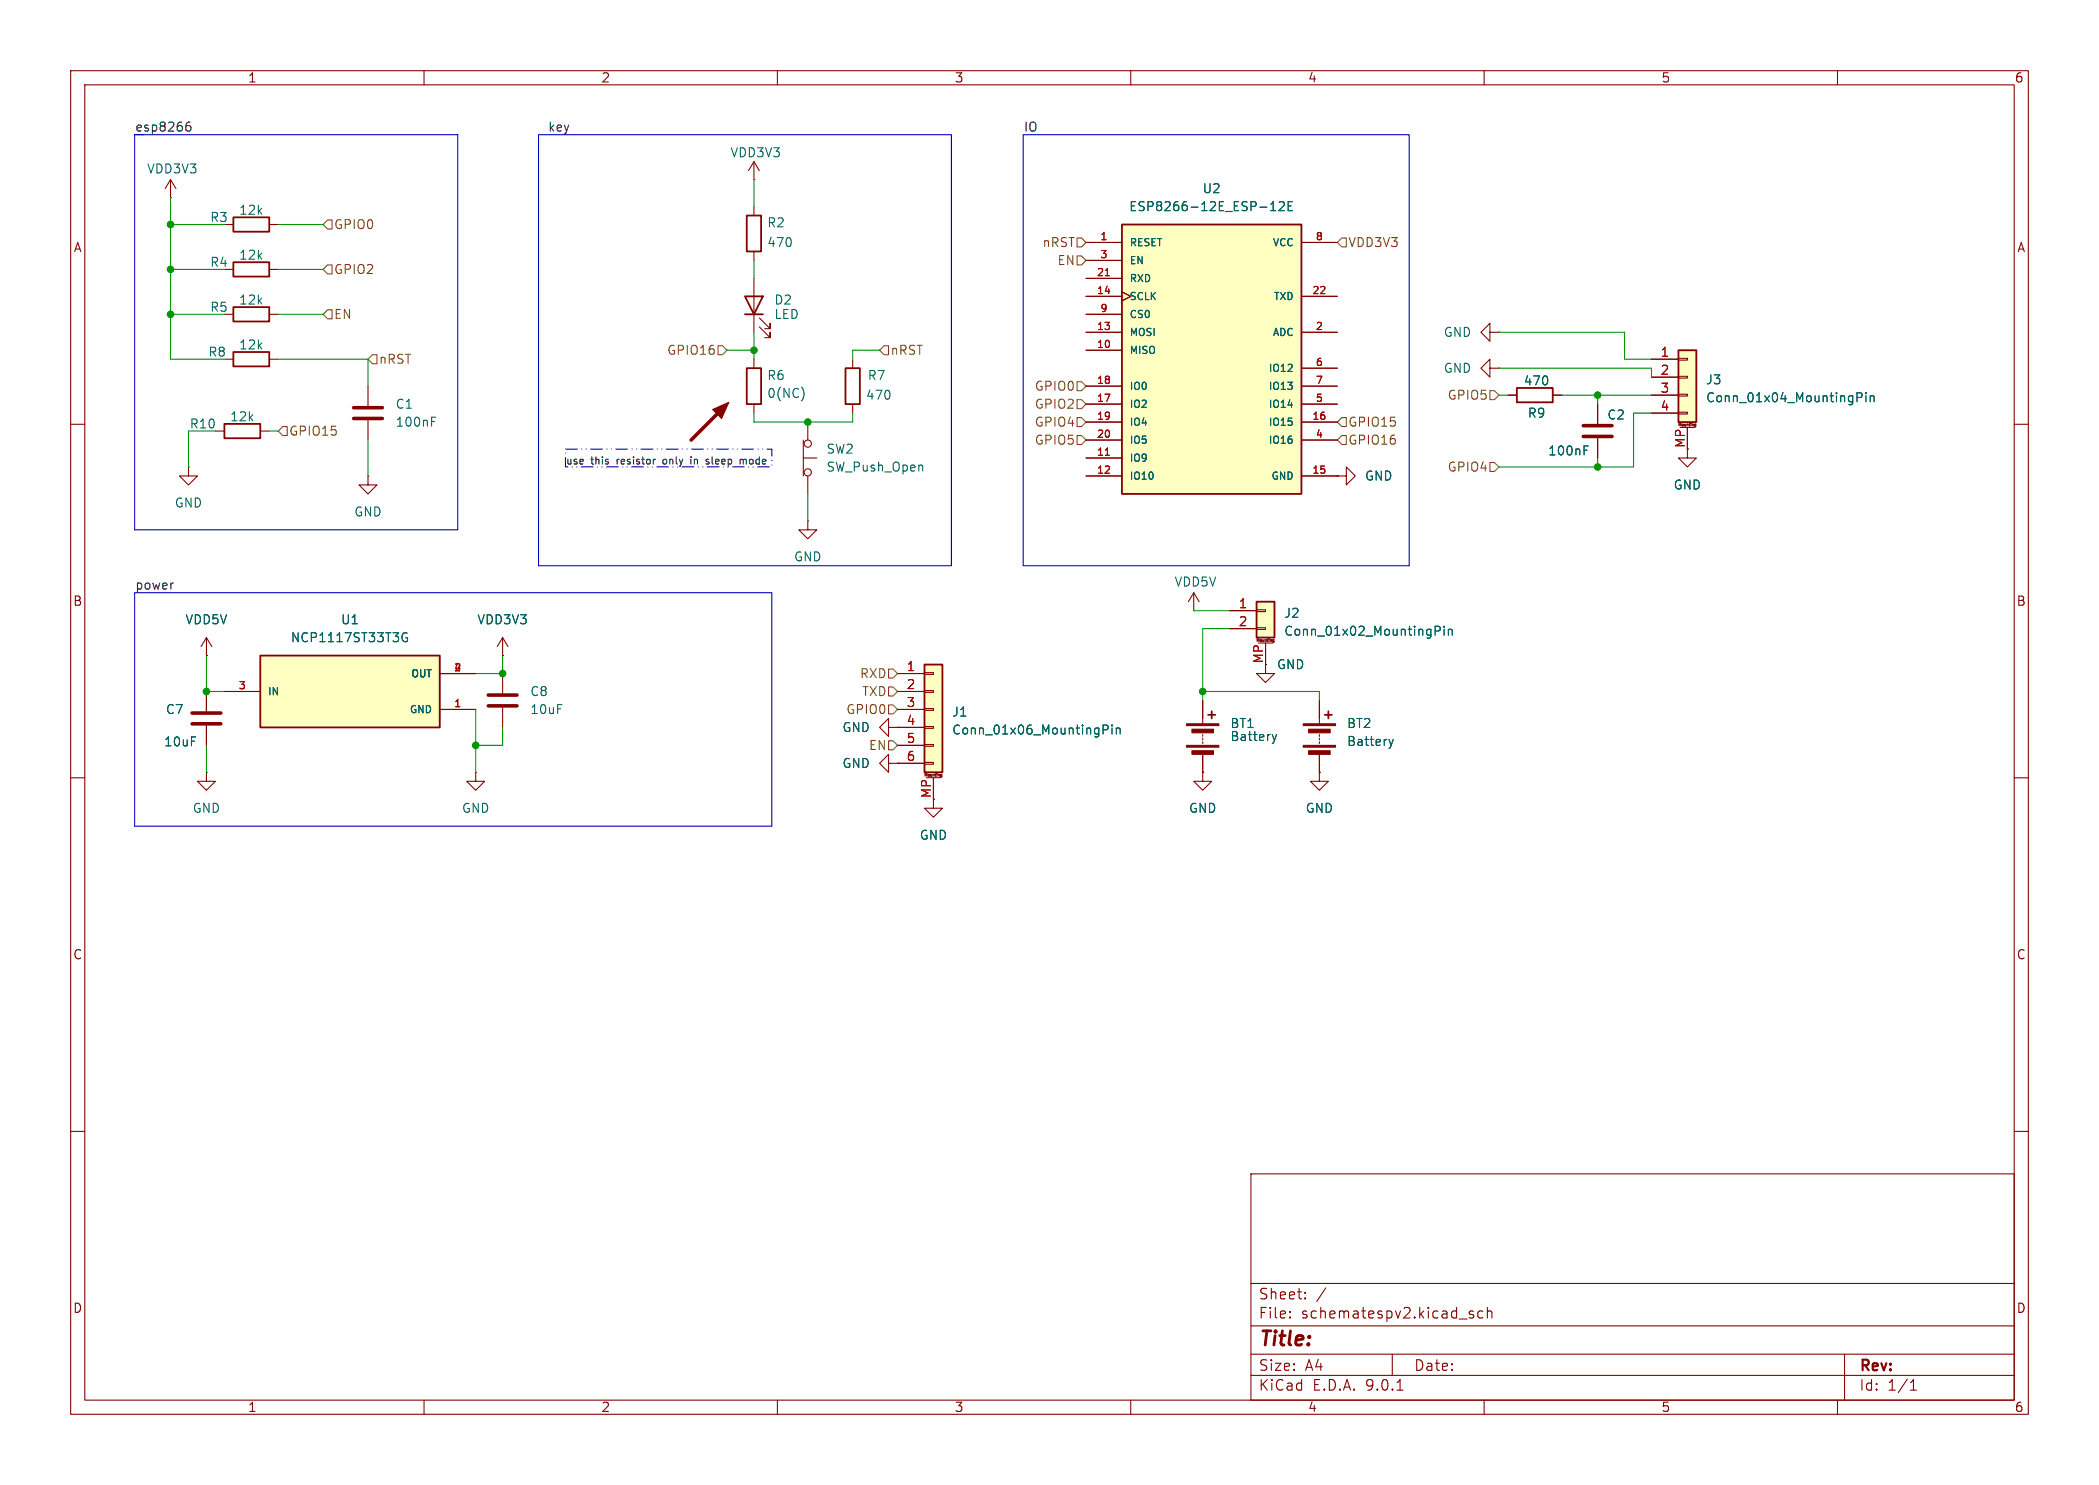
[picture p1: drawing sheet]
<svg xmlns="http://www.w3.org/2000/svg" width="297mm" height="210mm" viewBox="0 0 297 210" stroke-linecap="round" stroke-linejoin="round" font-family="sans-serif">
<g fill="none" stroke="#840000" stroke-width=".15">
<path d="M10 10h277v190h-277zM12 12h273v186h-273zM60 10v2M110 10v2M160 10v2M210 10v2M260 10v2M31.7 50.8h1.3M38.1 50.8h1.3M52.1 54.6v2.8M52.1 59.4v2.8M106.7 50.8v1.3"/>
<path d="M106.7 57.2v1.2M120.6 50.8v1.3M120.6 57.2v1.2M10 60h2M26.7 66v1.3h1.2l-1.2 1.3-1.3-1.3h1.3M26.7 66h.1M30.5 61h1.2M36.8 61h1.3M52.1 67.3v1.3h1.2l-1.2 1.3-1.3-1.3h1.3M52.1 67.3h.1M285 60h2M29.2 92.7h.1"/>
<path d="M29.2 90.2l-.8 1.2M29.2 90.2l.8 1.2M29.2 90.2v2.5M10 110h2M285 110h2M10 160h2M177 166h108v32h-108zM285 160h2M60 198v2M110 198v2M160 198v2M177 194.5h108"/>
<path d="M177 191.5h108M177 187.5h108M177 181.5h108M182.5 186.3h.1l-.1 .1M182.5 186.3v.1M182.5 185.5v.1M182.5 185.5h.1l-.1 .1M184.7 183.6v.1M184.7 183.6h-.1l.1 .1M184.7 182.8v.1M184.7 182.8h-.1l.1 .1M187.6 182.1l-1.3 2"/>
<path d="M197 191.5v3M197.7 196.6h.8M208 185.8l.5 .2v.2l-.2 .2-.4-.1M208 185.5l.1-.1 .4 .1M209.8 185.5l-.4-.1-.3 .3v.4l.1 .2 .2 .1 .4-.1M210 198v2M210.5 185.5a.37 .37 0 0 1 .6 .1v.8M210.5 184.9v1.5M260 198v2M261 191.5v6.5M270.3 196.6h.9M270.3 195.5l.4-.4v1.5"/>
</g>
<path d="M31.7 59.9h5.1v2.1h-5.1zM33 49.8h5.1v2h-5.1zM105.7 52.1h2v5.1h-2zM119.6 52.1h2.1v5.1h-2.1z" fill="none" stroke="#840000" stroke-width=".25"/>
<path d="M61.1 59.6h.4M61.1 59h.6M113.6 55.1l.2 .5-.2 .7" fill="none" stroke="#006464" stroke-width=".15"/>
<path d="M50 57.7h4.1M50 59.2h4.1M102.6 57.4l-4.8 4.8" fill="none" stroke="#840000" stroke-width=".51"/>
<path d="M100.8 57.9l2.3-1-1 2.3z" fill="#840000" stroke="#840000" stroke-width=".15"/>
<path d="M36.8 92.7h25.4v10.2h-25.4z" fill="#ffffc2"/>
<path d="M105.7 30.5h2v5.1h-2zM105.4 41.9h2.5l-1.2 2.6zM105.4 44.5h2.5M36.8 92.7h25.4v10.2h-25.4z" fill="none" stroke="#840000" stroke-width=".25"/>
<g fill="none" stroke="#840000" stroke-width=".15">
<path d="M106.7 25.4h.1M106.7 22.9v2.5M106.7 29.2v1.3M106.7 35.6v1.2M106.7 39.4v7.6M106.7 22.9l-.8 1.2M106.7 22.9l.7 1.2M107.4 46.2l1.6 1.6v-.8v.8h-.8M107.4 45l1.6 1.5v-.8v.8h-.8M226.1 57.2v2.7M226.1 62v2.8M29.2 97.8v2.8"/>
<path d="M31.7 97.8h5.1M62.2 95.3h5.1M71.1 92.7h.1M71.1 90.2l-.7 1.2M71.1 90.2l.8 1.2M71.1 90.2v2.5M71.1 95.3v2.7M29.2 109.2v1.3h1.3l-1.3 1.3-1.3-1.3h1.3M29.2 109.2h.1M29.2 102.6v2.8M62.2 100.3h5.1M67.3 109.2v1.3h1.3l-1.3 1.3-1.3-1.3h1.3"/>
<path d="M67.3 109.2h.1M71.1 100.1v2.8"/>
</g>
<path d="M224.1 63.7h.5M224.1 63.1h.6M57.6 89.5a.62 .62 0 0 0-.8 .5 .62 .62 0 0 0 .5 .7l.4-.1v-.4h-.3" fill="none" stroke="#006464" stroke-width=".15"/>
<path d="M224 60.2h4.1M224 61.7h4.1M69.1 98.3h4.1M69.1 99.8h4.1M27.2 100.8h4M27.2 102.4h4" fill="none" stroke="#840000" stroke-width=".51"/>
<path d="M158.7 31.8h25.4v38.1h-25.4z" fill="#ffffc2"/>
<path d="M158.7 31.8h25.4v38.1h-25.4z" fill="none" stroke="#840000" stroke-width=".25"/>
<g fill="none" stroke="#840000" stroke-width=".15">
<path d="M153.7 34.3h5M153.7 36.8h5M153.7 39.4h5M184.1 34.3h5.1M153.7 41.9h5M153.7 44.5h5M153.7 47h5M153.7 49.5h5M153.7 54.6h5M153.7 57.2h5M153.7 59.7h5M158.7 41.3l1.3 .6-1.3 .6"/>
<path d="M184.1 41.9h5.1M184.1 47h5.1M184.1 54.6h5.1M184.1 57.2h5.1M184.1 59.7h5.1M184.1 52.1h5.1M153.7 62.2h5M153.7 64.8h5M153.7 67.3h5M184.1 62.2h5.1M184.1 67.3h5.1"/>
</g>
<path d="M156.4 39h.6M156.4 64.4h.6" fill="none" stroke="#a90000" stroke-width=".15"/>
<path d="M179.8 29.8h.7M179.8 28.9l.4-.4v1.3M181 28.6l.2-.1h.3l.2 .1v.3v.2l-.8 .7h.8M182.3 29.1h.4M182.9 28.5h-.6v1.3h.6" fill="none" stroke="#006464" stroke-width=".15"/>
<path d="M177.8 85.1h2.5v5.1h-2.5z" fill="#ffffc2"/>
<path d="M177.8 85.1h2.5v5.1h-2.5zM187.5 101.1h1M188 100.6v1" fill="none" stroke="#840000" stroke-width=".25"/>
<g fill="none" stroke="#840000" stroke-width=".15">
<path d="M174 86.4h3.8M174 88.9h3.8M177.8 86.2h1.3v.3h-1.3zM177.8 88.8h1.3v.2h-1.3zM177.9 90.7v-.4l.1 .3 .1-.3v.4M178.1 90.9h2M179.1 90.9v3.1M179.4 90.3v.4M179.6 90.4h.1M179.6 90.3v.1M180.3 90.5v.3h-.2M180.3 90.5h-.2v.2h.2"/>
<path d="M186.7 99.1v3.3M132.1 113v1.3h1.2l-1.2 1.3-1.3-1.3h1.3M170.2 109.2v1.3h1.2l-1.2 1.3-1.3-1.3h1.3M170.2 109.2h.1M186.7 109.2v1.3h1.3l-1.3 1.3-1.3-1.3h1.3M186.7 109.2h.1M186.7 103.9v.2M186.7 104.4v.2M186.7 104.9v.3M186.7 106.7v2.5"/>
</g>
<path d="M203.1 89.2h.6l.1-.2-.1-.3-.1-.1h-.5v1.2M204.3 88.6v.1M204.3 89v.8M204.9 89v.8M204.9 89.1l.2-.1h.3l.1 .8M196.5 104.6l.3 .8M196.8 105.4l-.1 .4M197.1 104.6l-.3 .8" fill="none" stroke="#006464" stroke-width=".15"/>
<g fill="#840000" stroke="#840000" stroke-width=".15">
<path d="M184.4 102.4h4.6v.2h-4.6z"/>
<path d="M184.4 105.4h4.6v.3h-4.6z"/>
<path d="M185.2 103.1h3v.5h-3z"/>
<path d="M185.2 106.2h3v.5h-3z"/>
</g>
<path d="M130.8 94h2.5v15.2h-2.5z" fill="#ffffc2"/>
<path d="M33 37.1h5.1v2h-5.1zM33 30.7h5.1v2.1h-5.1zM33 43.4h5.1v2.1h-5.1zM214.6 54.9h5.1v2h-5.1zM130.8 94h2.5v15.2h-2.5zM170.9 101.1h1.1M171.4 100.6v1" fill="none" stroke="#840000" stroke-width=".25"/>
<g fill="none" stroke="#840000" stroke-width=".15">
<path d="M24.1 27.9h.1M24.1 25.4l-.7 1.3M24.1 25.4l.8 1.3M24.1 25.4v2.5M31.7 38.1h1.3M31.7 31.8h1.3M38.1 38.1h1.3M38.1 31.8h1.3M31.7 44.5h1.3M38.1 44.5h1.3M213.4 55.9h1.2M219.7 55.9h1.3"/>
<path d="M238.8 63.5v1.3h1.2l-1.2 1.2-1.3-1.2h1.3M127 95.3h3.8M127 97.8h3.8M130.8 95.1h1.3v.3h-1.3zM130.8 97.7h1.3v.2h-1.3zM168.9 86.4h.1M168.9 83.8l-.8 1.3M168.9 83.8l.8 1.3M168.9 83.8v2.6M170.2 99.1v3.3M179.1 94v1.3h1.2l-1.2 1.2-1.3-1.2h1.3M127 100.3h3.8"/>
<path d="M127 102.9h3.8M127 105.4h3.8M127 108h3.8M130.8 100.2h1.3v.3h-1.3zM130.8 102.7h1.3v.3h-1.3zM130.8 105.3h1.3v.2h-1.3zM130.8 107.8h1.3v.3h-1.3zM130.9 109.8v-.4l.1 .3 .1-.3v.4M131.1 110h2M132.1 110v3M132.4 109.4v.3M132.6 109.4h.1"/>
<path d="M133.3 109.8l-.2-.1v-.2h.2v.3l-.2 .1M170.2 103.9v.2M170.2 104.4v.2M170.2 104.9v.3M170.2 106.7v2.5"/>
</g>
<path d="M156.1 103.2l.6-.1 .1-.1-.1-.3-.1-.2h-.5v1.3M157.3 102.5v.2M157.3 103v.8M158 103v.8M158 103.1l.1-.1h.3l.1 .8M180 103.9l.3 .8M180.3 104.7l-.2 .4M180.6 103.9l-.3 .8" fill="none" stroke="#006464" stroke-width=".15"/>
<g fill="#840000" stroke="#840000" stroke-width=".15">
<path d="M167.9 102.4h4.6v.2h-4.6z"/>
<path d="M167.9 105.4h4.6v.3h-4.6z"/>
<path d="M168.7 103.1h3v.5h-3z"/>
<path d="M168.7 106.2h3v.5h-3z"/>
</g>
<path d="M237.5 49.5h2.5v10.2h-2.5z" fill="#ffffc2"/>
<path d="M237.5 49.5h2.5v10.2h-2.5z" fill="none" stroke="#840000" stroke-width=".25"/>
<g fill="none" stroke="#840000" stroke-width=".15">
<path d="M153.7 34.3h5M153.7 36.8h5M153.7 39.4h5M184.1 34.3h5.1M114.3 59.7v2.5M153.7 41.9h5M153.7 44.5h5M153.7 47h5M153.7 49.5h5M153.7 54.6h5M153.7 57.2h5M153.7 59.7h5"/>
<path d="M158.7 41.3l1.3 .6-1.3 .6M184.1 41.9h5.1M184.1 47h5.1M184.1 54.6h5.1M184.1 57.2h5.1M184.1 59.7h5.1M184.1 52.1h5.1M210.8 52.1v-1.3l-1.3 1.3 1.3 1.2v-1.2h1.3M210.8 47v-1.3l-1.3 1.3 1.3 1.3v-1.3h1.3M212.1 52.1h.1M212.1 47h.1M213.4 55.9h1.2"/>
<path d="M219.7 55.9h1.3M226.1 57.2v2.7M233.7 50.8h3.8M233.7 53.3h3.8M233.7 55.9h3.8M233.7 58.4h3.8M237.5 50.7h1.3v.2h-1.3zM237.5 53.2h1.3v.3h-1.3zM237.5 55.8h1.3v.2h-1.3zM237.5 58.3h1.3v.2h-1.3zM239 59.9v.3M239.3 59.9h.1"/>
<path d="M113.7 62.2v5.1M113.7 64.8h1.9M114.3 73.7v1.2h1.3l-1.3 1.3-1.3-1.3h1.3M114.3 73.7h.1M114.3 67.3v2.6M153.7 64.8h5M153.7 62.2h5M153.7 67.3h5M184.1 62.2h5.1M184.1 67.3h5.1M189.2 67.3h1.3v-1.3l1.3 1.3-1.3 1.3v-1.3M189.2 67.3h.1"/>
<path d="M226.1 62v2.8M237.6 60.2v-.3l.1 .2 .1-.2v.3M237.7 60.5h2.1M238.8 60.5v3M239.8 60.2v-.2h.1v.3h-.1M239.8 60.2h.1M29.2 92.7h.1M29.2 97.8v2.8M31.7 97.8h5.1M62.2 95.3h5.1M71.1 92.7h.1M127 95.3h3.8"/>
<path d="M127 97.8h3.8M170.2 99.1v2.5M174 86.4h3.8M174 88.9h3.8M179.1 90.9v3.1M186.7 99.1v2.5M29.2 102.6v2.8M62.2 100.3h5.1M125.7 108v-1.3l-1.2 1.3 1.2 1.2v-1.2h1.3M125.7 102.9v-1.3l-1.2 1.3 1.2 1.2v-1.2h1.3M127 108h.1M127 102.9h.1"/>
<path d="M127 100.3h3.8M127 102.9h3.8M127 105.4h3.8M127 108h3.8M132.1 110v3M170.2 109.2h.1M170.2 106.7v2.5M186.7 109.2h.1M186.7 106.7v2.5"/>
<circle cx="114.3" cy="62.7" r=".51"/>
<circle cx="114.3" cy="66.8" r=".51"/>
</g>
<g fill="none" stroke="#006464" stroke-width=".15">
<path d="M179.8 29.8h.7M179.8 28.9l.4-.4v1.3M181 28.6l.2-.1h.3l.2 .1v.3v.2l-.8 .7h.8M182.3 29.1h.4M182.9 28.5h-.6v1.3h.6M262.8 56.2l.6-.1 .1-.1-.1-.3-.2-.2h-.4v1.3M264 55.5v.2M264 56v.8M264.6 56v.8M264.6 56.1l.2-.1h.3l.1 .8M130.5 65.8l.1 .8M224.1 63.7h.5"/>
<path d="M224.1 63.1h.6M57.6 89.5a.62 .62 0 0 0-.8 .5 .62 .62 0 0 0 .5 .7l.4-.1v-.4h-.3M203.1 89.2h.6l.1-.2-.1-.3-.1-.1h-.5v1.2M204.3 88.6v.1M204.3 89v.8M204.9 89v.8M204.9 89.1l.2-.1h.3l.1 .8M156.1 103.2l.6-.1 .1-.1-.1-.3-.1-.2h-.5v1.3M157.3 102.5v.2M157.3 103v.8M158 103v.8M158 103.1l.1-.1h.3l.1 .8"/>
<path d="M180 103.9l.3 .8M180.3 104.7l-.2 .4M180.6 103.9l-.3 .8M196.5 104.6l.3 .8M196.8 105.4l-.1 .4M197.1 104.6l-.3 .8"/>
</g>
<g fill="none" stroke="#725600" stroke-width=".15">
<path d="M46.4 37.5h.6v1.2h-.6l-.7-.6zM46.4 31.1h.6v1.3h-.6l-.7-.6zM152.4 33.7h.6l.7 .6-.7 .6h-.6zM152.4 36.2h.6l.7 .6-.7 .7h-.6zM189.9 33.7h.6v1.2h-.6l-.7-.6zM46.4 43.8h.6v1.3h-.6l-.7-.6zM52.7 50.2h.6v1.2h-.6l-.6-.6zM101.6 48.9h.6l.7 .6-.7 .7h-.6zM125.1 48.9h.6v1.3h-.6l-.6-.7zM152.4 59.1h.6l.7 .6-.7 .6h-.6zM152.4 54h.6l.7 .6-.7 .6h-.6zM152.4 56.5h.6l.7 .7-.7 .6h-.6z"/>
<path d="M189.2 59.7l.7-.6h.6v1.2h-.6zM210.8 55.2h.7l.6 .7-.6 .6h-.7zM39.4 61l.6-.7h.6v1.3h-.6zM152.4 61.6h.6l.7 .6-.7 .7h-.6zM189.2 62.2l.7-.6h.6v1.3h-.6zM210.8 65.4h.7l.6 .6-.6 .7h-.7zM125.7 94.6h.7l.6 .7-.6 .6h-.7zM125.7 99.7h.7l.6 .6-.6 .7h-.7zM125.7 97.2h.7l.6 .6-.6 .6h-.7zM125.7 104.8h.7l.6 .6-.6 .6h-.7z"/>
</g>
<g fill="none" stroke="#0f0f0f" stroke-width=".15">
<path d="M26.3 17.9l.5-.1 .2 .2v.3l-.1 .2h-.4l-.2-.1M26.9 17.3a.45 .45 0 0 0-.6 .3M92.7 65h-.2M93.9 65v.5M97.8 64.6v.1M97.8 65v.6M99.9 65h.4M99.9 65.2l.4 .1v.2l-.1 .1h-.3M104.7 65h.3l.2 .1M104.7 65v.6M105.2 65.1v.5M105.6 65h-.3l-.1 .1"/>
<path d="M24.4 82.5h.1"/>
</g>
<path d="M19 19.1h45.8v55.8h-45.8zM76.2 19.1h58.4v60.9h-58.4zM144.8 19.1h54.6v60.9h-54.6zM19 83.8h90.2v33h-90.2z" fill="none" stroke="#0000c2" stroke-width=".15"/>
<g fill="none" stroke="#009600" stroke-width=".15">
<path d="M24.1 27.9v22.9h7.6M24.1 38.1h7.6M24.1 31.8h7.6M39.4 38.1h6.3M39.4 31.8h6.3M106.7 25.4v3.8M106.7 36.8v2.6M24.1 44.5h7.6M39.4 44.5h6.3M39.4 50.8h12.7v3.8M102.9 49.5h3.8M106.7 47v3.8"/>
<path d="M106.7 58.4v1.3h13.9v-1.3M124.5 49.5h-3.9v1.3M212.1 47h17.8v3.8h3.8M212.1 52.1h21.6v1.2M212.1 55.9h1.3M221 55.9h12.7M226.1 55.9v1.3M233.7 58.4h-2.6v7.6h-19M30.5 61h-3.8v5M38.1 61h1.3M52.1 62.2v5.1M114.3 69.9v3.8"/>
<path d="M226.1 64.8v1.2M29.2 92.7v5.1h2.5M71.1 92.7v2.6h-3.8M168.9 86.4h5.1M170.2 97.8h16.5v1.3M174 88.9h-3.8v10.2M29.2 105.4v3.8M67.3 100.3v8.9M71.1 102.9v2.5h-3.8"/>
</g>
<path d="M80 63.5h29.2v2.5h-29.2z" fill="none" stroke="#0000c2" stroke-width=".15" stroke-dasharray="1.7 .6 0 .6 0 .6"/>
<path d="M156.4 39h.6M156.4 64.4h.6" fill="none" stroke="#a90000" stroke-width=".15"/>
<g fill="#009600" stroke="#009600" stroke-width=".15">
<circle cx="106.7" cy="49.5" r=".46"/>
<circle cx="24.1" cy="44.5" r=".46"/>
<circle cx="24.1" cy="38.1" r=".46"/>
<circle cx="24.1" cy="31.8" r=".46"/>
<circle cx="114.3" cy="59.7" r=".46"/>
<circle cx="67.3" cy="105.4" r=".46"/>
<circle cx="29.2" cy="97.8" r=".46"/>
<circle cx="71.1" cy="95.3" r=".46"/>
<circle cx="226.1" cy="66" r=".46"/>
<circle cx="226.1" cy="55.9" r=".46"/>
<circle cx="170.2" cy="97.8" r=".46"/>
</g>
<text font-size="2.8" fill="#840000" x="178" y="190.9">Title:</text>
<g font-size="2.1" fill="#840000">
<text x="178" y="184">Sheet:</text>
<text x="178" y="186.7">File:</text>
<text x="184.1" y="186.7">schematespv2.kicad_sch</text>
<text x="178" y="196.9">KiCad</text>
<text x="178" y="194.1">Size:</text>
<text x="184.7" y="194.1">A4</text>
<text x="185.7" y="196.9">E.D.A.</text>
<text x="193.3" y="196.9">9.0.1</text>
<text x="200" y="194.1">Date:</text>
<text x="263" y="194.3">Rev:</text>
<text x="263" y="196.9">Id:</text>
<text x="267.1" y="196.9">1/1</text>
</g>
<g font-size="1.8" fill="#840000">
<text x="35" y="11.9">1</text>
<text x="85" y="11.9">2</text>
<text x="135" y="11.9">3</text>
<text x="185" y="11.9">4</text>
<text x="235" y="11.9">5</text>
<text x="285" y="11.9">6</text>
<text x="10.3" y="35.9">A</text>
<text x="285.3" y="35.9">A</text>
<text x="10.3" y="85.9">B</text>
<text x="285.3" y="85.9">B</text>
<text x="178.8" y="93.9" transform="rotate(-90 178.8 93.9)">MP</text>
<text x="10.3" y="135.9">C</text>
<text x="285.3" y="135.9">C</text>
<text x="10.3" y="185.9">D</text>
<text x="285.3" y="185.9">D</text>
<text x="35" y="199.9">1</text>
<text x="85" y="199.9">2</text>
<text x="135" y="199.9">3</text>
<text x="185" y="199.9">4</text>
<text x="235" y="199.9">5</text>
<text x="285" y="199.9">6</text>
</g>
<text font-size="1.8" fill="#0000c2" x="19" y="18.7">esp8266</text>
<g font-size="1.8" fill="#0f0f0f">
<text x="77.5" y="18.7">key</text>
<text x="144.8" y="18.7">IO</text>
<text x="19" y="83.5">power</text>
</g>
<g font-size="1.8" fill="#006464">
<text x="103.3" y="22.5">VDD3V3</text>
<text x="20.7" y="24.7">VDD3V3</text>
<text x="170.1" y="27.5">U2</text>
<text x="29.6" y="31.6">R3</text>
<text x="33.7" y="30.6">12k</text>
<text x="108.5" y="32.4">R2</text>
<text x="108.5" y="35.2">470</text>
<text x="159.7" y="30.1">ESP8266-12E_ESP-12E</text>
<text x="29.6" y="37.9">R4</text>
<text x="33.7" y="36.9">12k</text>
<text x="29.6" y="44.3">R5</text>
<text x="33.7" y="43.3">12k</text>
<text x="109.5" y="43.3">D2</text>
<text x="109.5" y="45.3">LED</text>
<text x="204.2" y="47.9">GND</text>
<text x="29.4" y="50.6">R8</text>
<text x="33.7" y="49.6">12k</text>
<text x="108.5" y="53.9">R6</text>
<text x="122.7" y="53.9">R7</text>
<text x="204.2" y="52.9">GND</text>
<text x="32.5" y="59.8">12k</text>
<text x="55.9" y="58">C1</text>
<text x="108.5" y="56.5">0(NC)</text>
<text x="122.4" y="56.7">470</text>
<text x="215.5" y="54.7">470</text>
<text x="216.1" y="59.3">R9</text>
<text x="227.3" y="59.5">C2</text>
<text x="241.3" y="54.6">J3</text>
<text x="241.3" y="57.1">Conn_01x04_MountingPin</text>
<text x="26.8" y="60.8">R10</text>
<text x="55.9" y="60.6">100nF</text>
<text x="116.8" y="64.4">SW2</text>
<text x="219" y="64.6">100nF</text>
<text x="24.6" y="72">GND</text>
<text x="116.8" y="66.9">SW_Push_Open</text>
<text x="193" y="68.2">GND</text>
<text x="236.7" y="69.4">GND</text>
<text x="50" y="73.3">GND</text>
<text x="112.3" y="79.6">GND</text>
<text x="166.1" y="83.2">VDD5V</text>
<text x="26.1" y="88.5">VDD5V</text>
<text x="48.2" y="88.5">U1</text>
<text x="67.5" y="88.5">VDD3V3</text>
<text x="181.6" y="87.6">J2</text>
<text x="41.1" y="91">NCP1117ST33T3G</text>
<text x="180.6" y="94.8">GND</text>
<text x="181.6" y="90.1">Conn_01x02_MountingPin</text>
<text x="23.4" y="101.2">C7</text>
<text x="74.9" y="98.7">C8</text>
<text x="74.9" y="101.2">10uF</text>
<text x="134.6" y="101.5">J1</text>
<text x="23.1" y="105.8">10uF</text>
<text x="119.1" y="103.7">GND</text>
<text x="134.6" y="104.1">Conn_01x06_MountingPin</text>
<text x="174" y="103.2">BT1</text>
<text x="174" y="105">Battery</text>
<text x="190.5" y="103.2">BT2</text>
<text x="190.5" y="105.7">Battery</text>
<text x="119.1" y="108.8">GND</text>
<text x="27.2" y="115.2">GND</text>
<text x="65.3" y="115.2">GND</text>
<text x="130" y="119">GND</text>
<text x="168.1" y="115.2">GND</text>
<text x="184.7" y="115.2">GND</text>
</g>
<g font-size="1.8" fill="#725600">
<text x="47.2" y="32.6">GPIO0</text>
<text x="147.4" y="35.2">nRST</text>
<text x="190.7" y="35.2">VDD3V3</text>
<text x="47.2" y="39">GPIO2</text>
<text x="149.5" y="37.7">EN</text>
<text x="47.2" y="45.3">EN</text>
<text x="53.5" y="51.7">nRST</text>
<text x="94.3" y="50.4">GPIO16</text>
<text x="125.9" y="50.4">nRST</text>
<text x="146.3" y="55.5">GPIO0</text>
<text x="146.3" y="58">GPIO2</text>
<text x="204.7" y="56.7">GPIO5</text>
<text x="40.8" y="61.8">GPIO15</text>
<text x="146.3" y="63.1">GPIO5</text>
<text x="146.3" y="60.6">GPIO4</text>
<text x="190.7" y="63.1">GPIO16</text>
<text x="190.7" y="60.6">GPIO15</text>
<text x="204.7" y="66.9">GPIO4</text>
<text x="119.7" y="101.2">GPIO0</text>
<text x="121.6" y="96.1">RXD</text>
<text x="121.9" y="98.7">TXD</text>
<text x="122.9" y="106.3">EN</text>
</g>
<g font-size="1.8" fill="#a90000">
<text x="234.9" y="50.5">1</text>
<text x="234.9" y="53.1">2</text>
<text x="234.9" y="55.6">3</text>
<text x="234.9" y="58.2">4</text>
<text x="238.5" y="63.4" transform="rotate(-90 238.5 63.4)">MP</text>
<text x="175.2" y="86.1">1</text>
<text x="175.2" y="88.6">2</text>
<text x="128.2" y="95">1</text>
<text x="128.2" y="97.5">2</text>
<text x="128.2" y="100.1">3</text>
<text x="128.2" y="102.6">4</text>
<text x="128.2" y="105.2">5</text>
<text x="128.2" y="107.7">6</text>
<text x="131.8" y="113" transform="rotate(-90 131.8 113)">MP</text>
</g>
<g font-size="1.4" fill="#a90000">
<text x="155.6" y="34">1</text>
<text x="186.1" y="34">8</text>
<text x="155.1" y="39.1">21</text>
<text x="155.1" y="41.7">14</text>
<text x="155.6" y="36.6">3</text>
<text x="185.6" y="41.7">22</text>
<text x="155.1" y="46.7">13</text>
<text x="155.6" y="44.2">9</text>
<text x="186.1" y="46.7">2</text>
<text x="155.1" y="49.3">10</text>
<text x="186.1" y="51.8">6</text>
<text x="155.1" y="54.4">18</text>
<text x="155.1" y="56.9">17</text>
<text x="155.1" y="59.4">19</text>
<text x="185.6" y="59.4">16</text>
<text x="186.1" y="54.4">7</text>
<text x="186.1" y="56.9">5</text>
<text x="155.1" y="62">20</text>
<text x="155.1" y="64.5">11</text>
<text x="186.1" y="62">4</text>
<text x="155.1" y="67.1">12</text>
<text x="185.6" y="67.1">15</text>
<text x="64.2" y="95">2</text>
<text x="33.7" y="97.5">3</text>
<text x="64.2" y="100.1">1</text>
</g>
<g font-size="1.4" fill="#006464">
<text x="159.8" y="35">RESET</text>
<text x="180" y="35">VCC</text>
<text x="159.8" y="37.6">EN</text>
<text x="159.8" y="40.1">RXD</text>
<text x="159.8" y="42.6">SCLK</text>
<text x="159.8" y="45.2">CS0</text>
<text x="159.8" y="47.7">MOSI</text>
<text x="180" y="47.7">ADC</text>
<text x="180.1" y="42.6">TXD</text>
<text x="159.8" y="50.3">MISO</text>
<text x="179.4" y="52.8">IO12</text>
<text x="159.8" y="55.3">IO0</text>
<text x="159.8" y="57.9">IO2</text>
<text x="179.4" y="55.3">IO13</text>
<text x="179.4" y="57.9">IO14</text>
<text x="159.8" y="60.4">IO4</text>
<text x="159.8" y="63">IO5</text>
<text x="159.8" y="65.5">IO9</text>
<text x="179.4" y="60.4">IO15</text>
<text x="179.4" y="63">IO16</text>
<text x="159.8" y="68">IO10</text>
<text x="179.8" y="68">GND</text>
<text x="58.1" y="96">OUT</text>
<text x="37.8" y="98.5">IN</text>
<text x="57.9" y="101.1">GND</text>
</g>
<g font-size="1.4" fill="#0f0f0f">
<text x="80" y="65.8">use</text>
<text x="83.7" y="65.8">this</text>
<text x="87.5" y="65.8">resistor</text>
<text x="94.3" y="65.8">only</text>
<text x="98.4" y="65.8">in</text>
<text x="100.9" y="65.8">sleep</text>
<text x="105.9" y="65.8">mode</text>
</g>
<g font-size=".5" fill="#840000">
<text x="237.3" y="60.5">Mounting</text>
<text x="177.6" y="91">Mounting</text>
<text x="130.6" y="110">Mounting</text>
</g>
</svg>
